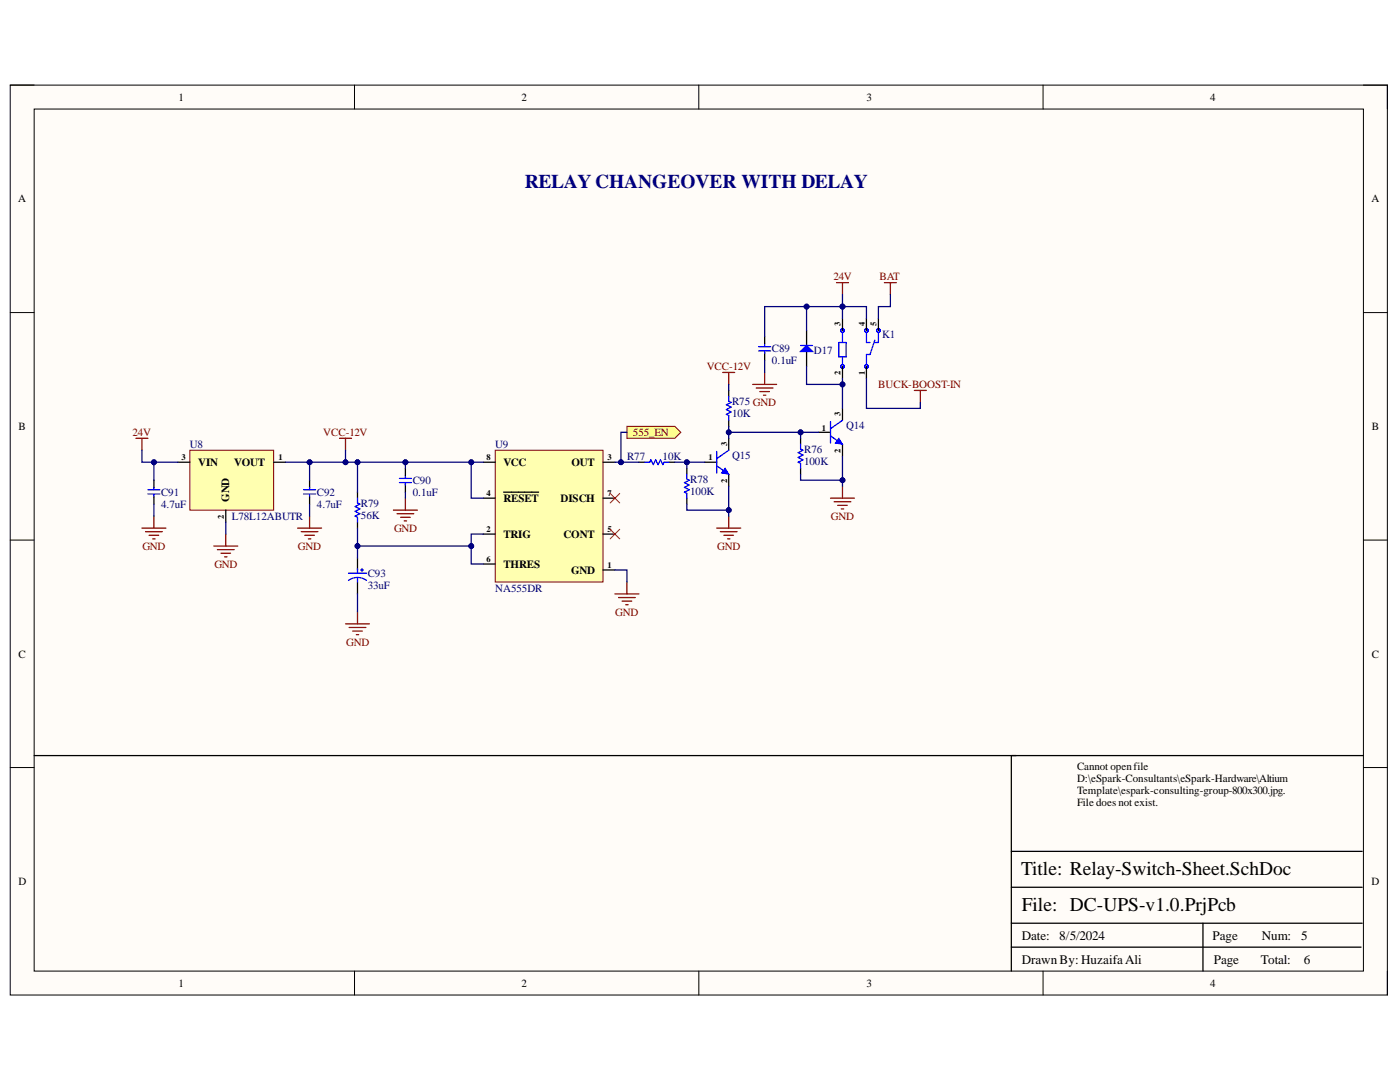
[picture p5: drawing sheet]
<svg xmlns="http://www.w3.org/2000/svg" width="279mm" height="216mm" viewBox="0 0 279 216" stroke-linecap="round" stroke-linejoin="round" font-family="sans-serif">
<path d="M2 17h274.9v181.5h-274.9z" fill-rule="evenodd" fill="#fffcf8"/>
<path d="M2 17h274.9v181.5h-274.9z" fill="none" stroke="#000" stroke-width=".2"/>
<path d="M6.8 21.8h265.3v172h-265.3z" fill-rule="evenodd" fill="#fffcf8"/>
<g fill="none" stroke="#000" stroke-width=".2">
<path d="M2 17h4.8M70.7 17v4.8M139.5 17v4.8M208.2 17v4.8M272.1 17h4.8v4.8M6.8 21.8h265.3v172h-265.3zM2 62.4h4.8M272.1 62.4h4.8M2 107.8h4.8M272.1 107.8h4.8M2 153.2h4.8M272.1 153.2h4.8"/>
<path d="M70.8 193.8v4.7M139.5 193.8v4.7M208.2 193.8v4.7M276.9 193.8v4.7"/>
</g>
<g fill="none" stroke="#000" stroke-width=".25">
<path d="M161 66v2.9M161 70.1v3M168.1 63.6v2.4M168.1 73.1v2.4M172.9 63.6v2.4M172.9 73.1v2.4M175.3 63.6v2.4M272.1 150.8h-70.3v43M201.8 177h70.1M201.8 169.9h70.1M201.8 189h69.8M201.8 184.2h70.1"/>
<path d="M240.1 184.2v9.6"/>
</g>
<g fill="none" stroke="#00f" stroke-width=".25">
<path d="M167.4 68.3h1.5v2.9h-1.5zM168.1 66.4v1.9M168.1 71.2v1.4M172.9 66.4v1.9h.7M174.6 67.9l-1 2.8h-.7v1.9M175.3 66.4v1.9h-.7"/>
<circle cx="168.1" cy="73.1" r=".36"/>
<circle cx="168.1" cy="66" r=".36"/>
<circle cx="172.9" cy="73.1" r=".36"/>
<circle cx="172.9" cy="66" r=".36"/>
<circle cx="175.3" cy="66" r=".36"/>
</g>
<path d="M159.8 70.1l1.2-1.2 1.2 1.2z" fill="#00f"/>
<path d="M151.4 70h2.4M151.4 69.2h2.4M152.6 68.6v.5M152.6 70v.5M159.8 70.1l1.2-1.2 1.2 1.2zM159.8 68.9h2.4" fill="none" stroke="#00f" stroke-width=".25"/>
<path d="M166.9 56.4h2.4M168.1 56.4v2.4M176.5 56.4h2.4M177.7 56.4v2.4M150.2 76.7h4.8M150.9 77.4h3.4M151.6 78.1h2M152.4 78.9h.4M152.6 74.3v2.4M182.5 77.9h2.4M183.7 77.9v2.4" fill="none" stroke="#800000" stroke-width=".25"/>
<path d="M152.6 67.1v1.5M152.6 70.4v1.5" fill="none" stroke="#000" stroke-width=".25"/>
<path d="M98.8 89.8h21.5v26.3h-21.5z" fill-rule="evenodd" fill="#ffffb0"/>
<path d="M98.8 89.8h21.5v26.3h-21.5z" fill="none" stroke="#800000" stroke-width=".2"/>
<g fill="none" stroke="#000" stroke-width=".25">
<path d="M71.3 98.2v1.2M80.9 93.4v1.5M80.9 96.7v1.5M96.4 92.2h2.4M96.4 99.4h2.4M100.5 98.2h7M120.3 92.2h2.4M120.3 99.4h2.4M163.4 86.3h2.3M168.1 81.5v2.4M168.1 88.7v2.3M71.3 104.2v1.2"/>
<path d="M71.3 111.3v2.4M71.3 116.1v2.4M96.4 106.6h2.4M96.4 112.5h2.4M120.3 106.6h2.4M120.3 113.7h2.4"/>
</g>
<g fill="none" stroke="#00f" stroke-width=".25">
<path d="M71.3 99.4v1l.5 .2-.9 .5 .9 .5-.9 .4 .9 .5-.9 .5 .4 .2v1M79.7 96.3h2.4M79.7 95.5h2.4M80.9 94.9v.4M80.9 96.3v.5M165.7 87l2.4 1.7M165.7 84.1v4.3M168.1 83.9l-2.4 1.6M69.5 115.8a2.98 2.98 0 0 1 3.6 0M69.6 114.4h3.5M71.3 113.5v.9M71.3 115.2v.9"/>
<path d="M71.9 113.7h.6M72.2 113.4v.6"/>
</g>
<g fill="none" stroke="#800000" stroke-width=".25">
<path d="M67.8 87.5h2.3M69 87.5v2.3M80.9 99.4v2.4M78.5 101.8h4.8M79.2 102.5h3.4M79.9 103.2h2M80.7 103.9h.4M122.7 118.5h4.8M123.4 119.2h3.4M124.2 119.9h1.9M125.1 116.1v2.4M69 124.5h4.7"/>
<path d="M69.7 125.2h3.3M70.4 125.9h1.9M71.1 126.6h.5M71.3 122.1v2.4M124.9 120.7h.5"/>
</g>
<path d="M121.8 98.4l1.9 2M123.7 98.4l-1.9 2M121.8 105.6l1.9 1.9M123.7 105.6l-1.9 1.9" fill="none" stroke="#f00" stroke-width=".2"/>
<path d="M167.4 87.5l.7 1.2-1.4-.3z" fill="#00f"/>
<path d="M167.4 87.5l.7 1.2-1.4-.3z" fill="none" stroke="#00f" stroke-width=".2"/>
<path d="M165.7 99.4h4.8M168.1 97v2.4M166.5 100.1h3.3M167.2 100.8h1.9M167.9 101.6h.5" fill="none" stroke="#800000" stroke-width=".25"/>
<path d="M140.7 92.2h2.3M145.4 87.5v2.3M145.4 94.6v2.4M159.8 87.5v1.2M159.8 93.4v1.2" fill="none" stroke="#000" stroke-width=".25"/>
<path d="M143 93l2.4 1.6M143 90.1v4.3M145.4 89.8l-2.4 1.7M159.8 88.7v.9l.4 .2-.9 .5 .9 .5-.9 .5 .9 .5-.9 .4 .5 .3v.9" fill="none" stroke="#00f" stroke-width=".25"/>
<path d="M144.7 93.4l.7 1.2-1.4-.2z" fill="#00f"/>
<path d="M144.7 93.4l.7 1.2-1.4-.2z" fill="none" stroke="#00f" stroke-width=".2"/>
<path d="M145.4 77.9v1.2M127.5 92.2h1.2M133.5 92.2h1.2M137.1 93.4v1.2M137.1 99.4v1.2M145.4 83.9v1.2" fill="none" stroke="#000" stroke-width=".25"/>
<path d="M145.4 79.1v1l.5 .2-.9 .5 .9 .4-.9 .5 .9 .5-.9 .5 .4 .2v1M128.7 92.2h1l.2-.4 .5 .9 .5-.9 .4 .9 .5-.9 .5 .9 .2-.5h1M137.1 94.6v1l.4 .2-.9 .5 .9 .5-.9 .5 .9 .4-.9 .5 .5 .2v1" fill="none" stroke="#00f" stroke-width=".25"/>
<path d="M144.2 74.3h2.4M145.4 74.3v2.4M143 105.4h4.8M143.8 106.1h3.3M144.5 106.8h1.9M145.2 107.5h.5M145.4 103v2.4" fill="none" stroke="#800000" stroke-width=".25"/>
<path d="M152.6 71.9v2.4M161 73.1v3.6h7.1v-1.2" fill="none" stroke="#000080" stroke-width=".25"/>
<circle cx="168.1" cy="76.7" r=".48" fill="#000080"/>
<circle cx="168.1" cy="76.7" r=".48" fill="none" stroke="#000080" stroke-width=".2"/>
<path d="M177.7 58.8v2.4h-2.4v2.4M161 61.2v4.8M172.9 75.5v6h10.8v-1.2" fill="none" stroke="#000080" stroke-width=".25"/>
<circle cx="161" cy="61.2" r=".48" fill="#000080"/>
<circle cx="161" cy="61.2" r=".48" fill="none" stroke="#000080" stroke-width=".2"/>
<path d="M94 92.2v7.2h2.4" fill="none" stroke="#000080" stroke-width=".25"/>
<circle cx="94" cy="92.2" r=".48" fill="#000080"/>
<circle cx="94" cy="92.2" r=".48" fill="none" stroke="#000080" stroke-width=".2"/>
<path d="M80.9 92.2v1.2" fill="none" stroke="#000080" stroke-width=".25"/>
<circle cx="80.9" cy="92.2" r=".48" fill="#000080"/>
<circle cx="80.9" cy="92.2" r=".48" fill="none" stroke="#000080" stroke-width=".2"/>
<path d="M71.3 92.2v6M80.9 98.2v1.2" fill="none" stroke="#000080" stroke-width=".25"/>
<circle cx="71.3" cy="92.2" r=".48" fill="#000080"/>
<circle cx="71.3" cy="92.2" r=".48" fill="none" stroke="#000080" stroke-width=".2"/>
<path d="M71.3 118.5v3.6M96.4 106.6h-2.4v2.4h-22.7" fill="none" stroke="#000080" stroke-width=".25"/>
<circle cx="94" cy="109" r=".48" fill="#000080"/>
<circle cx="94" cy="109" r=".48" fill="none" stroke="#000080" stroke-width=".2"/>
<circle cx="71.3" cy="109" r=".48" fill="#000080"/>
<circle cx="71.3" cy="109" r=".48" fill="none" stroke="#000080" stroke-width=".2"/>
<path d="M94 109v3.5h2.4" fill="none" stroke="#000080" stroke-width=".25"/>
<circle cx="94" cy="109" r=".48" fill="#000080"/>
<circle cx="94" cy="109" r=".48" fill="none" stroke="#000080" stroke-width=".2"/>
<path d="M159.8 94.6v1.2h8.3M122.7 113.7h2.4v2.4" fill="none" stroke="#000080" stroke-width=".25"/>
<circle cx="168.1" cy="95.8" r=".48" fill="#000080"/>
<circle cx="168.1" cy="95.8" r=".48" fill="none" stroke="#000080" stroke-width=".2"/>
<path d="M163.4 86.3h-3.6v1.2" fill="none" stroke="#000080" stroke-width=".25"/>
<circle cx="159.8" cy="86.3" r=".48" fill="#000080"/>
<circle cx="159.8" cy="86.3" r=".48" fill="none" stroke="#000080" stroke-width=".2"/>
<path d="M168.1 61.2v2.4" fill="none" stroke="#000080" stroke-width=".25"/>
<circle cx="168.1" cy="61.2" r=".48" fill="#000080"/>
<circle cx="168.1" cy="61.2" r=".48" fill="none" stroke="#000080" stroke-width=".2"/>
<path d="M168.1 58.8v2.4" fill="none" stroke="#000080" stroke-width=".25"/>
<circle cx="168.1" cy="61.2" r=".48" fill="#000080"/>
<circle cx="168.1" cy="61.2" r=".48" fill="none" stroke="#000080" stroke-width=".2"/>
<path d="M168.1 76.7v4.8" fill="none" stroke="#000080" stroke-width=".25"/>
<circle cx="168.1" cy="76.7" r=".48" fill="#000080"/>
<circle cx="168.1" cy="76.7" r=".48" fill="none" stroke="#000080" stroke-width=".2"/>
<path d="M145.4 86.3h14.4" fill="none" stroke="#000080" stroke-width=".25"/>
<circle cx="145.4" cy="86.3" r=".48" fill="#000080"/>
<circle cx="145.4" cy="86.3" r=".48" fill="none" stroke="#000080" stroke-width=".2"/>
<circle cx="159.8" cy="86.3" r=".48" fill="#000080"/>
<circle cx="159.8" cy="86.3" r=".48" fill="none" stroke="#000080" stroke-width=".2"/>
<path d="M145.4 76.7v1.2M134.7 92.2h6" fill="none" stroke="#000080" stroke-width=".25"/>
<circle cx="137.1" cy="92.2" r=".48" fill="#000080"/>
<circle cx="137.1" cy="92.2" r=".48" fill="none" stroke="#000080" stroke-width=".2"/>
<path d="M168.1 91v6" fill="none" stroke="#000080" stroke-width=".25"/>
<circle cx="168.1" cy="95.8" r=".48" fill="#000080"/>
<circle cx="168.1" cy="95.8" r=".48" fill="none" stroke="#000080" stroke-width=".2"/>
<path d="M172.9 63.6v-2.4h-20.3v5.9" fill="none" stroke="#000080" stroke-width=".25"/>
<circle cx="161" cy="61.2" r=".48" fill="#000080"/>
<circle cx="161" cy="61.2" r=".48" fill="none" stroke="#000080" stroke-width=".2"/>
<circle cx="168.1" cy="61.2" r=".48" fill="#000080"/>
<circle cx="168.1" cy="61.2" r=".48" fill="none" stroke="#000080" stroke-width=".2"/>
<path d="M137.1 100.6v1.2h8.3" fill="none" stroke="#000080" stroke-width=".25"/>
<circle cx="145.4" cy="101.8" r=".48" fill="#000080"/>
<circle cx="145.4" cy="101.8" r=".48" fill="none" stroke="#000080" stroke-width=".2"/>
<path d="M137.1 92.2v1.2" fill="none" stroke="#000080" stroke-width=".25"/>
<circle cx="137.1" cy="92.2" r=".48" fill="#000080"/>
<circle cx="137.1" cy="92.2" r=".48" fill="none" stroke="#000080" stroke-width=".2"/>
<path d="M145.4 97v6" fill="none" stroke="#000080" stroke-width=".25"/>
<circle cx="145.4" cy="101.8" r=".48" fill="#000080"/>
<circle cx="145.4" cy="101.8" r=".48" fill="none" stroke="#000080" stroke-width=".2"/>
<path d="M69 89.8v2.4h27.4" fill="none" stroke="#000080" stroke-width=".25"/>
<circle cx="94" cy="92.2" r=".48" fill="#000080"/>
<circle cx="94" cy="92.2" r=".48" fill="none" stroke="#000080" stroke-width=".2"/>
<circle cx="80.9" cy="92.2" r=".48" fill="#000080"/>
<circle cx="80.9" cy="92.2" r=".48" fill="none" stroke="#000080" stroke-width=".2"/>
<circle cx="71.3" cy="92.2" r=".48" fill="#000080"/>
<circle cx="71.3" cy="92.2" r=".48" fill="none" stroke="#000080" stroke-width=".2"/>
<circle cx="69" cy="92.2" r=".48" fill="#000080"/>
<circle cx="69" cy="92.2" r=".48" fill="none" stroke="#000080" stroke-width=".2"/>
<path d="M71.3 105.4v5.9" fill="none" stroke="#000080" stroke-width=".25"/>
<circle cx="71.3" cy="109" r=".48" fill="#000080"/>
<circle cx="71.3" cy="109" r=".48" fill="none" stroke="#000080" stroke-width=".2"/>
<path d="M125.1 85.1h9.6l1.2 1.2-1.2 1.2h-9.6z" fill-rule="evenodd" fill="#ffff80"/>
<path d="M125.1 85.1h9.6l1.2 1.2-1.2 1.2h-9.6z" fill="none" stroke="#800000" stroke-width=".2"/>
<path d="M125.1 86.3h-1.2v5.9" fill="none" stroke="#000080" stroke-width=".25"/>
<circle cx="123.9" cy="92.2" r=".48" fill="#000080"/>
<circle cx="123.9" cy="92.2" r=".48" fill="none" stroke="#000080" stroke-width=".2"/>
<path d="M37.9 89.8h16.7v12h-16.7z" fill-rule="evenodd" fill="#ffffb0"/>
<path d="M37.9 89.8h16.7v12h-16.7z" fill="none" stroke="#800000" stroke-width=".2"/>
<path d="M35.5 92.2h2.4M54.6 92.2h2.4M45.1 101.8v2.4" fill="none" stroke="#000" stroke-width=".25"/>
<path d="M122.7 92.2h4.8" fill="none" stroke="#000080" stroke-width=".25"/>
<circle cx="123.9" cy="92.2" r=".48" fill="#000080"/>
<circle cx="123.9" cy="92.2" r=".48" fill="none" stroke="#000080" stroke-width=".2"/>
<g fill="none" stroke="#800000" stroke-width=".25">
<path d="M27.1 87.5h2.4M28.3 87.5v2.3M28.3 105.4h4.8M29 106.1h3.4M29.8 106.8h1.9M30.5 107.5h.5M30.7 103v2.4M42.7 109h4.7M43.4 109.7h3.3M44.1 110.4h1.9M44.8 111.1h.5M45.1 106.6v2.4"/>
<path d="M59.4 105.4h4.8M60.1 106.1h3.4M60.8 106.8h1.9M61.5 107.5h.5M61.8 103v2.4"/>
</g>
<path d="M30.7 92.2v3.6M30.7 100.6v2.4M45.1 104.2v2.4M61.8 100.6v2.4" fill="none" stroke="#000080" stroke-width=".25"/>
<path d="M30.7 95.8v1.6M30.7 99.2v1.4M61.8 95.8v1.6M61.8 99.2v1.4" fill="none" stroke="#000" stroke-width=".25"/>
<path d="M29.5 97.7h2.4M29.5 98.6h2.4M30.7 97.3v.4M30.7 98.7v.5M60.6 97.7h2.4M60.6 98.6h2.4M61.8 97.3v.4M61.8 98.7v.5" fill="none" stroke="#00f" stroke-width=".25"/>
<circle cx="30.7" cy="92.2" r=".48" fill="#000080"/>
<circle cx="30.7" cy="92.2" r=".48" fill="none" stroke="#000080" stroke-width=".2"/>
<path d="M61.8 92.2v3.6" fill="none" stroke="#000080" stroke-width=".25"/>
<circle cx="61.8" cy="92.2" r=".48" fill="#000080"/>
<circle cx="61.8" cy="92.2" r=".48" fill="none" stroke="#000080" stroke-width=".2"/>
<path d="M6.8 150.8h196" fill="none" stroke="#000" stroke-width=".25"/>
<path d="M145.4 85.1v2.4" fill="none" stroke="#000080" stroke-width=".25"/>
<circle cx="145.4" cy="86.3" r=".48" fill="#000080"/>
<circle cx="145.4" cy="86.3" r=".48" fill="none" stroke="#000080" stroke-width=".2"/>
<path d="M28.3 89.8v2.4h7.2" fill="none" stroke="#000080" stroke-width=".25"/>
<circle cx="30.7" cy="92.2" r=".48" fill="#000080"/>
<circle cx="30.7" cy="92.2" r=".48" fill="none" stroke="#000080" stroke-width=".2"/>
<path d="M57 92.2h12" fill="none" stroke="#000080" stroke-width=".25"/>
<circle cx="61.8" cy="92.2" r=".48" fill="#000080"/>
<circle cx="61.8" cy="92.2" r=".48" fill="none" stroke="#000080" stroke-width=".2"/>
<circle cx="69" cy="92.2" r=".48" fill="#000080"/>
<circle cx="69" cy="92.2" r=".48" fill="none" stroke="#000080" stroke-width=".2"/>
<text font-size="3.9" fill="#000080" x="104.8" y="37.4">RELAY CHANGEOVER WITH DELAY</text>
<g font-size="3.9">
<text x="203.8" y="174.5">Title: Relay-Switch-Sheet.SchDoc</text>
<text x="203.9" y="181.7">File: DC-UPS-v1.0.PrjPcb</text>
</g>
<g font-size="2.6">
<text x="203.9" y="187.5">Date:</text>
<text x="211.4" y="187.5">8/5/2024</text>
<text x="242" y="187.5">Page</text>
<text x="251.8" y="187.5">Num:</text>
<text x="259.7" y="187.5">5</text>
<text x="203.9" y="192.3">Drawn By: HuzaifaAli</text>
<text x="242.3" y="192.3">Page</text>
<text x="251.6" y="192.3">Total:</text>
<text x="260.2" y="192.3">6</text>
</g>
<g font-size="2.2">
<text x="35.6" y="20.1">1</text>
<text x="104.1" y="20.1">2</text>
<text x="172.9" y="20.1">3</text>
<text x="241.5" y="20.1">4</text>
<text x="3.6" y="40.4">A</text>
<text x="273.7" y="40.4">A</text>
<text x="3.7" y="85.8">B</text>
<text x="273.8" y="85.8">B</text>
<text x="39.6" y="93">VIN</text>
<text x="46.8" y="93">VOUT</text>
<text x="100.5" y="93">VCC</text>
<text x="114.1" y="93">OUT</text>
<text x="45.7" y="100.2" transform="rotate(-90 45.7 100.2)">GND</text>
<text x="100.5" y="100.2">RESET</text>
<text x="111.9" y="100.2">DISCH</text>
<text x="100.5" y="107.3">TRIG</text>
<text x="112.5" y="107.3">CONT</text>
<text x="100.5" y="113.3">THRES</text>
<text x="114" y="114.5">GND</text>
<text x="3.7" y="131.3">C</text>
<text x="273.8" y="131.3">C</text>
<text x="214.9" y="153.7">Cannot openfile</text>
<text x="214.9" y="156">D:\eSpark-Consultants\eSpark-Hardware\Altium</text>
<text x="214.9" y="158.5">Template\espark-consulting-group-800x300.jpg.</text>
<text x="214.9" y="160.8">File does not exist.</text>
<text x="3.7" y="176.7">D</text>
<text x="273.7" y="176.7">D</text>
<text x="35.6" y="196.9">1</text>
<text x="104.1" y="196.9">2</text>
<text x="172.9" y="196.9">3</text>
<text x="241.5" y="196.9">4</text>
</g>
<g font-size="2.2" fill="#800000">
<text x="166.3" y="55.9">24V</text>
<text x="175.5" y="55.9">BAT</text>
<text x="141" y="73.9">VCC-12V</text>
<text x="175.3" y="77.5">BUCK-BOOST-IN</text>
<text x="26.5" y="87.1">24V</text>
<text x="64.5" y="87.1">VCC-12V</text>
<text x="126.3" y="87.1">555_EN</text>
<text x="78.6" y="106.2">GND</text>
<text x="165.8" y="103.7">GND</text>
<text x="28.4" y="109.7">GND</text>
<text x="42.8" y="113.3">GND</text>
<text x="59.4" y="109.7">GND</text>
<text x="143.2" y="109.7">GND</text>
<text x="122.8" y="122.9">GND</text>
<text x="69.1" y="128.8">GND</text>
</g>
<g font-size="2.2" fill="#000080">
<text x="154.1" y="70.3">C89</text>
<text x="162.4" y="70.7">D17</text>
<text x="176" y="67.5">K1</text>
<text x="154.1" y="72.7">0.1uF</text>
<text x="146.1" y="80.8">R75 GND</text>
<text x="146.1" y="83.2">10K</text>
<text x="37.9" y="89.4">U8</text>
<text x="98.8" y="89.4">U9</text>
<text x="168.9" y="85.6">Q14</text>
<text x="125.1" y="91.8">R77</text>
<text x="132.2" y="91.8">10K</text>
<text x="146.1" y="91.5">Q15</text>
<text x="160.5" y="90.4">R76</text>
<text x="160.5" y="92.7">100K</text>
<text x="32.1" y="99">C91</text>
<text x="32.1" y="101.3">4.7uF</text>
<text x="63.2" y="99">C92</text>
<text x="63.2" y="101.3">4.7uF</text>
<text x="72" y="101.1">R79</text>
<text x="82.4" y="96.6">C90</text>
<text x="82.4" y="99">0.1uF</text>
<text x="137.7" y="96.4">R78</text>
<text x="137.7" y="98.7">100K</text>
<text x="46.3" y="103.7">L78L12ABUTR</text>
<text x="72" y="103.5">56K</text>
<text x="73.4" y="115.1">C93</text>
<text x="73.4" y="117.6">33uF</text>
<text x="98.8" y="118.1">NA555DR</text>
</g>
<g font-size="1.7">
<text x="167.8" y="65" transform="rotate(-90 167.8 65)">3</text>
<text x="172.6" y="65" transform="rotate(-90 172.6 65)">4</text>
<text x="174.9" y="65" transform="rotate(-90 174.9 65)">5</text>
<text x="167.8" y="74.9" transform="rotate(-90 167.8 74.9)">2</text>
<text x="172.6" y="74.8" transform="rotate(-90 172.6 74.8)">1</text>
<text x="167.8" y="82.9" transform="rotate(-90 167.8 82.9)">3</text>
<text x="145.1" y="88.9" transform="rotate(-90 145.1 88.9)">3</text>
<text x="164" y="86">1</text>
<text x="36.2" y="91.9">3</text>
<text x="55.6" y="91.9">1</text>
<text x="97.1" y="91.9">8</text>
<text x="121.3" y="91.9">3</text>
<text x="141.4" y="91.9">1</text>
<text x="167.8" y="90.4" transform="rotate(-90 167.8 90.4)">2</text>
<text x="97.1" y="99.1">4</text>
<text x="121.3" y="99.1">7</text>
<text x="145.1" y="96.4" transform="rotate(-90 145.1 96.4)">2</text>
<text x="44.6" y="103.5" transform="rotate(-90 44.6 103.5)">2</text>
<text x="97.1" y="106.2">2</text>
<text x="121.3" y="106.2">5</text>
<text x="97.1" y="112.2">6</text>
<text x="121.3" y="113.4">1</text>
</g>
</svg>
